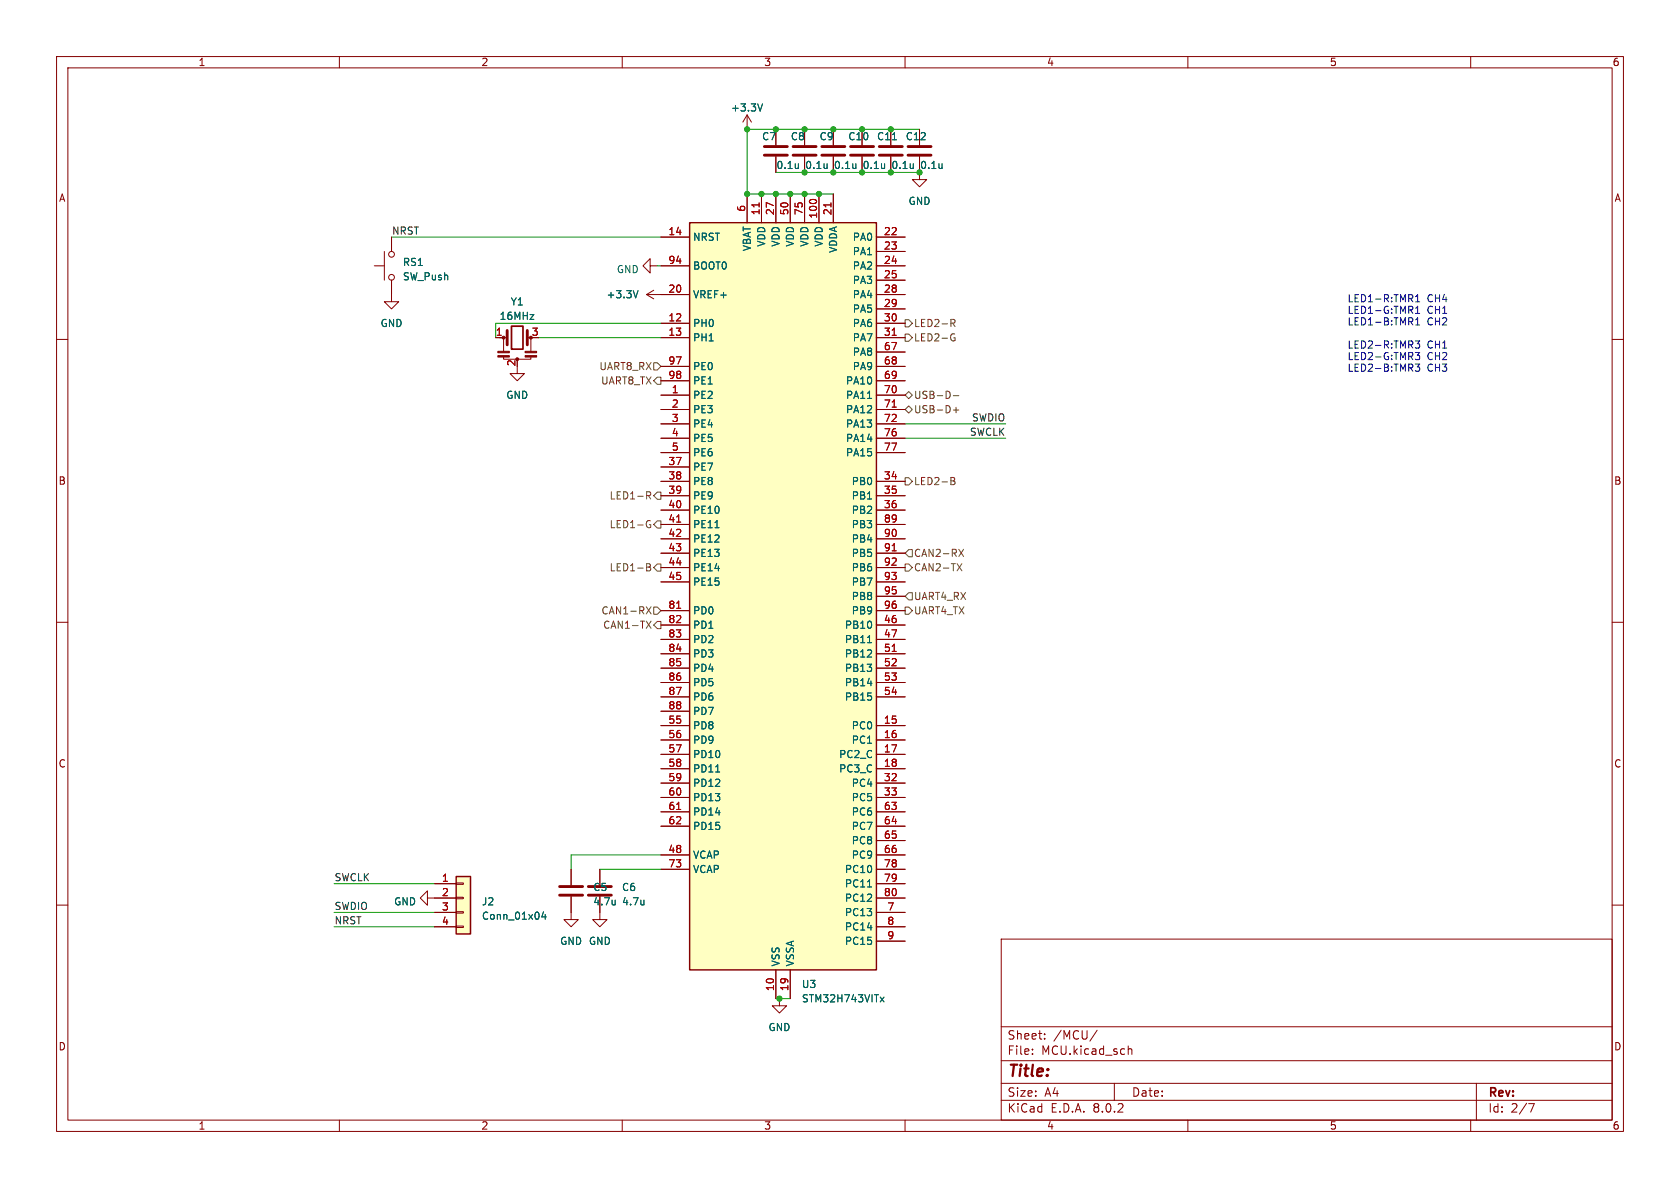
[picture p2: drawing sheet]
<svg xmlns="http://www.w3.org/2000/svg" width="297mm" height="210mm" viewBox="0 0 297 210" stroke-linecap="round" stroke-linejoin="round" font-family="sans-serif">
<g fill="none" stroke="#840000" stroke-width=".18">
<path d="M10 10h277v190h-277zM12 12h273v186h-273zM60 10v2M110 10v2M160 10v2M210 10v2M260 10v2M157.5 22.9v2.8M157.5 27.7v2.8M10 60h2M285 60h2M10 110h2"/>
<path d="M285 110h2M10 160h2M285 160h2M177 166h108v32h-108zM60 198v2M110 198v2M160 198v2M177 194.5h108M177 191.5h108M177 187.5h108M177 181.5h108M182.5 186.3v.1"/>
<path d="M182.5 185.5v.1M184.7 183.6v.1M184.7 182.8v.1M194 182.1l-1.3 2M197 191.5v3M199.5 184.9v1.5M199.5 185.5l.2-.1 .3 .1 .1 .9M210 198v2M260 198v2M261 191.5v6.5M270.2 195.1h1l-.6 1.5"/>
</g>
<path d="M155.4 27.4h4.1M155.4 25.9h4.1" fill="none" stroke="#840000" stroke-width=".51"/>
<path d="M157.8 24.7h.7M161.5 28.9v.9M161.5 29.7h-.1" fill="none" stroke="#006464" stroke-width=".18"/>
<path d="M80.6 154.9h2.6v10.2h-2.6z" fill="#ffffc2"/>
<g fill="none" stroke="#840000" stroke-width=".18">
<path d="M137.2 22.9v2.8M137.2 27.7v2.8M162.6 27.7v4.1h1.2l-1.2 1.2-1.3-1.2h1.3M162.6 22.9v2.8M66.2 47h1.7M67.9 44.5v5M69.2 49.5v3.8h1.3l-1.3 1.3-1.3-1.3h1.3M69.2 41.9v2.6M87.6 59.7h1.9M89 59.7v2.4M93.3 59.7h.7M93.9 59.7v2.5"/>
<path d="M89 63v.5h4.9v-.5M91.4 64.8v1.2h1.3l-1.3 1.3-1.2-1.3h1.2M76.8 156.2h3.8M76.8 158.8h3.8M80.6 158.6h1.3v.3h-1.3zM80.6 156.1h1.3v.2h-1.3zM76.8 161.3h3.8M76.8 163.8h3.8M80.6 163.7h1.3v.3h-1.3zM80.6 161.2h1.3v.2h-1.3z"/>
<circle cx="69.2" cy="45" r=".51"/>
<circle cx="69.2" cy="49" r=".51"/>
</g>
<path d="M80.6 154.9h2.6v10.2h-2.6z" fill="none" stroke="#840000" stroke-width=".25"/>
<path d="M141.1 28.9v.9M141.1 29.7h.1M166.5 28.9v.9M166.5 29.7h.1M96.1 161.2l-.3 .9h.8M96.4 161.7v.8" fill="none" stroke="#006464" stroke-width=".18"/>
<g fill="#840000" stroke="#840000" stroke-width=".18">
<path d="M88 62.9h2v.2h-2z"/>
<path d="M88 62.1h2v.3h-2z"/>
<path d="M92.8 62.9h2.1v.2h-2.1z"/>
<path d="M92.8 62.1h2.1v.3h-2.1z"/>
<circle cx="89" cy="59.7" r=".25"/>
<circle cx="91.4" cy="63.5" r=".25"/>
</g>
<path d="M90.4 57.7h2.1v4h-2.1z" fill="none" stroke="#840000" stroke-width=".3"/>
<path d="M135.1 27.4h4.1M135.1 25.9h4.1M160.5 27.4h4.1M160.5 25.9h4.1M89.7 58.4v2.6M93.2 58.4v2.6" fill="none" stroke="#840000" stroke-width=".51"/>
<path d="M121.9 39.4h33v132.1h-33z" fill="#ffffc2"/>
<path d="M121.9 39.4h33v132.1h-33z" fill="none" stroke="#840000" stroke-width=".25"/>
<g fill="none" stroke="#840000" stroke-width=".18">
<path d="M132.1 20.3v2.6M132.1 34.3v5.1M132.1 20.3l-.8 1.3M132.1 20.3l.7 1.3M134.6 34.3v5.1M137.2 22.9v2.8M137.2 27.7v2.8M137.2 34.3v5.1M139.7 34.3v5.1M142.2 22.9v2.8M142.2 27.7v2.8M142.2 34.3v5.1"/>
<path d="M144.8 34.3v5.1M147.3 22.9v2.8M147.3 27.7v2.8M147.3 34.3v5.1M152.4 22.9v2.8M152.4 27.7v2.8M157.5 22.9v2.8M157.5 27.7v2.8M162.6 22.9v2.8M162.6 27.7v2.8M69.2 41.9v2.6M69.2 49.5v2.6"/>
<path d="M87.6 59.7h1.3M114.3 52.1h7.6M114.3 52.1l1.3 .7M114.9 47v-1.3l-1.2 1.3 1.2 1.3v-1.3h1.3M115.6 51.3l-1.3 .8M116.8 57.2h5.1M116.8 59.7h5.1M116.8 41.9h5.1M116.8 47h5.1M154.9 57.2h5.1M154.9 59.7h5.1M154.9 41.9h5.1"/>
<path d="M154.9 52.1h5.1M154.9 44.5h5.1M154.9 47h5.1M154.9 49.5h5.1M154.9 54.6h5.1M116.8 69.9h5.1M116.8 72.4h5.1M116.8 74.9h5.1M116.8 77.5h5.1M116.8 64.8h5.1M116.8 67.3h5.1M154.9 69.9h5.1"/>
<path d="M154.9 72.4h5.1M154.9 74.9h5.1M154.9 77.5h5.1M154.9 62.2h5.1M154.9 64.8h5.1M154.9 67.3h5.1M116.8 85.1h5.1M116.8 87.6h5.1M116.8 90.2h5.1M116.8 82.6h5.1M116.8 92.7h5.1M116.8 95.3h5.1"/>
<path d="M116.8 97.8h5.1M116.8 80h5.1M154.9 85.1h5.1M154.9 87.6h5.1M154.9 90.2h5.1M154.9 92.7h5.1M154.9 95.3h5.1M154.9 97.8h5.1M154.9 80h5.1M116.8 100.3h5.1M116.8 102.9h5.1M116.8 110.5h5.1"/>
<path d="M116.8 113h5.1M116.8 115.6h5.1M116.8 118.1h5.1M116.8 108h5.1M154.9 100.3h5.1M154.9 102.9h5.1M154.9 110.5h5.1M154.9 113h5.1M154.9 115.6h5.1M154.9 118.1h5.1M154.9 108h5.1M154.9 105.4h5.1"/>
<path d="M116.8 128.3h5.1M116.8 130.8h5.1M116.8 133.4h5.1M116.8 135.9h5.1M116.8 138.4h5.1M116.8 120.7h5.1M116.8 123.2h5.1M116.8 125.7h5.1M154.9 128.3h5.1M154.9 130.8h5.1M154.9 133.4h5.1M154.9 135.9h5.1"/>
<path d="M154.9 138.4h5.1M154.9 120.7h5.1M154.9 123.2h5.1M75.6 158.8v1.2l-1.3-1.2 1.3-1.3v1.3h5M76.8 156.2h3.8M101 158.5v4.1h1.2l-1.2 1.2-1.3-1.2h1.3M101 153.7v2.8M106 158.5v4.1h1.3l-1.3 1.2-1.2-1.2h1.2M106 153.7v2.8M116.8 141h5.1M116.8 151.1h5.1M116.8 143.5h5.1"/>
<path d="M116.8 146.1h5.1M116.8 153.7h5.1M154.9 141h5.1M154.9 151.1h5.1M154.9 143.5h5.1M154.9 146.1h5.1M154.9 148.6h5.1M154.9 153.7h5.1M154.9 156.2h5.1M154.9 158.8h5.1M76.8 161.3h3.8M76.8 163.8h3.8"/>
<path d="M137.2 171.5v5M137.8 176.5v1.3h1.3l-1.3 1.3-1.3-1.3h1.3M139.7 171.5v5M154.9 161.3h5.1M154.9 163.8h5.1M154.9 166.4h5.1"/>
</g>
<path d="M134.2 35.9v.7M146.9 35.9v.7M157.7 59.3h.7M157.7 72h.7M119.6 92.3h.7M157.7 97.4h.7M119.6 107.5h.7M157.7 115.2h.7M119.6 143.1h.7" fill="none" stroke="#a90000" stroke-width=".18"/>
<g fill="none" stroke="#006464" stroke-width=".18">
<path d="M134.8 18.4l-.4 1.2M141.1 28.9v.9M141.1 29.7h.1M146.2 28.9v.9M146.2 29.7h.1M151.3 28.9v.9M151.3 29.7h-.1M156.4 28.9v.9M156.4 29.7h-.1M157.8 24.7h.7M161.5 28.9v.9M161.5 29.7h-.1"/>
<path d="M166.5 28.9v.9M166.5 29.7h.1M112.8 51.4l-.4 1.2M153.4 70.4h.7M126.4 93.3h.7M153.4 113.6h.7M126.5 136.5h.7M108.8 159.1v.9M108.8 159.8l-.1 .1M113.8 159.1v.9M113.8 159.8v.1M153.4 156.8h.7"/>
<path d="M96.1 161.2l-.3 .9h.8M96.4 161.7v.8M155.6 176.3l.7 .8M156.3 176.3l-.7 .8"/>
</g>
<path d="M140.2 27.4h4.1M140.2 25.9h4.1M145.3 27.4h4.1M145.3 25.9h4.1M150.4 27.4h4M150.4 25.9h4M98.9 158.2h4.1M98.9 156.7h4.1M104 158.2h4.1M104 156.7h4.1" fill="none" stroke="#840000" stroke-width=".51"/>
<g fill="none" stroke="#725600" stroke-width=".18">
<path d="M160 56.5h.7l.6 .7-.6 .6h-.7zM160 59.1h.7l.6 .6-.6 .6h-.7zM168.1 56.5h.5l.2 .2-.1 .4h-.6M168.3 59.1h.5M168.4 57.1l.4 .6M168.6 59.7h.2v.4l-.2 .2-.3-.1M115.6 64.1h.6l.6 .7-.6 .6h-.6zM116.2 66.7h.6v1.2h-.6l-.6-.6zM160 69.9l.7-.7 .6 .7-.6 .6zM160.7 71.8l.6 .6-.6 .6-.7-.6zM168.5 72.5h1M168.5 69.9h1"/>
<path d="M169 72v1M114.3 86.9h.5l.2 .3-.1 .3-.6 .1M114.3 99.6l.6 .2 .1 .2-.3 .2M114.5 92.1h.5M114.6 87.6l.4 .6M114.8 92.7h.2v.5l-.2 .1-.3-.1M116.2 87h.6v1.3h-.6l-.6-.7zM116.2 99.7h.6v1.3h-.6l-.6-.7zM116.2 92.1h.6v1.2h-.6l-.6-.6zM160 84.5h.7l.6 .6-.6 .6h-.7zM160 99.7h.7l.6 .6-.6 .7h-.7zM160.7 97.2h.6v1.2h-.6l-.7-.6z"/>
<path d="M168.1 84.4l.6 .1 .1 .3-.3 .2M168.1 85h.4M168.5 85l.3 .2v.3l-.7 .2M169.2 99.6l.8 1.3M169.5 97.1l.8 1.3M170 99.6l-.8 1.3M170.3 97.1l-.8 1.3M114.3 109.8l.8 1.3M114.3 107.3l.8 1.2M114.3 100.2h.4M114.7 100.2l.3 .3v.3l-.7 .1M115.1 109.8l-.8 1.3"/>
<path d="M115.1 107.3l-.8 1.2M115.6 107.3h.6l.6 .7-.6 .6h-.6zM116.2 109.9h.6v1.2h-.6l-.6-.6zM160 107.3h.7l.6 .7-.6 .6h-.7zM160.7 104.8h.6v1.2h-.6l-.7-.6z"/>
</g>
<path d="M250.3 53.4h.7M250.3 52.5l.3-.4v1.3M250.3 54.5l.3-.4v1.3M250.3 56.5l.3-.3v1.2M250.3 55.4h.7M250.3 57.4h.7M250.2 60.3h.8l-.4 .5 .3 .1v.5l-.2 .1h-.4M250.2 62.3h.8l-.4 .5 .3 .1v.6l-.2 .1-.4-.1M250.2 64.4h.8l-.4 .4 .3 .2v.5l-.2 .1-.5-.1" fill="none" stroke="#0000c2" stroke-width=".18"/>
<g fill="none" stroke="#009600" stroke-width=".18">
<path d="M137.2 30.5h25.4M162.6 22.9h-30.5v11.4h15.2M69.2 41.9h47.6M95.2 59.7h21.6M116.2 47h.6M116.8 57.2h-29.2v2.5M160 77.5h17.8M160 74.9h17.8M59.1 156.2h17.7M106 153.7h10.8M116.8 151.1h-15.8v2.6M59.1 163.8h17.7"/>
<path d="M59.1 161.3h17.7M137.2 176.5h2.5"/>
</g>
<g fill="#009600" stroke="#009600" stroke-width=".18">
<circle cx="162.6" cy="30.5" r=".46"/>
<circle cx="157.5" cy="30.5" r=".46"/>
<circle cx="157.5" cy="22.9" r=".46"/>
<circle cx="152.4" cy="22.9" r=".46"/>
<circle cx="147.3" cy="22.9" r=".46"/>
<circle cx="142.2" cy="22.9" r=".46"/>
<circle cx="147.3" cy="30.5" r=".46"/>
<circle cx="144.8" cy="34.3" r=".46"/>
<circle cx="152.4" cy="30.5" r=".46"/>
<circle cx="139.7" cy="34.3" r=".46"/>
<circle cx="137.2" cy="34.3" r=".46"/>
<circle cx="142.2" cy="34.3" r=".46"/>
<circle cx="137.2" cy="22.9" r=".46"/>
<circle cx="132.1" cy="22.9" r=".46"/>
<circle cx="132.1" cy="34.3" r=".46"/>
<circle cx="134.6" cy="34.3" r=".46"/>
<circle cx="142.2" cy="30.5" r=".46"/>
<circle cx="137.8" cy="176.5" r=".46"/>
</g>
<text font-size="2.8" fill="#840000" x="178" y="190.9">Title:</text>
<g font-size="2.1" fill="#840000">
<text x="178" y="184">Sheet:</text>
<text x="186.2" y="184">/MCU/</text>
<text x="178" y="186.7">File:</text>
<text x="184.1" y="186.7">MCU.kicad_sch</text>
<text x="178" y="196.9">KiCad</text>
<text x="178" y="194.1">Size:</text>
<text x="184.7" y="194.1">A4</text>
<text x="185.7" y="196.9">E.D.A.</text>
<text x="193.3" y="196.9">8.0.2</text>
<text x="200" y="194.1">Date:</text>
<text x="263" y="194.3">Rev:</text>
<text x="263" y="196.9">Id:</text>
<text x="267.1" y="196.9">2/7</text>
</g>
<g font-size="1.8" fill="#840000">
<text x="35" y="11.9">1</text>
<text x="85" y="11.9">2</text>
<text x="135" y="11.9">3</text>
<text x="185" y="11.9">4</text>
<text x="235" y="11.9">5</text>
<text x="285" y="11.9">6</text>
<text x="10.3" y="35.9">A</text>
<text x="285.3" y="35.9">A</text>
<text x="10.3" y="85.9">B</text>
<text x="285.3" y="85.9">B</text>
<text x="10.3" y="135.9">C</text>
<text x="285.3" y="135.9">C</text>
<text x="10.3" y="185.9">D</text>
<text x="285.3" y="185.9">D</text>
<text x="35" y="199.9">1</text>
<text x="85" y="199.9">2</text>
<text x="135" y="199.9">3</text>
<text x="185" y="199.9">4</text>
<text x="235" y="199.9">5</text>
<text x="285" y="199.9">6</text>
</g>
<g font-size="1.8" fill="#006464">
<text x="129.1" y="19.9">+3.3V</text>
<text x="134.6" y="25">C7</text>
<text x="139.7" y="25">C8</text>
<text x="144.8" y="25">C9</text>
<text x="149.9" y="25">C10</text>
<text x="154.9" y="25">C11</text>
<text x="160" y="25">C12</text>
<text x="137.2" y="30.1">0.1u</text>
<text x="142.2" y="30.1">0.1u</text>
<text x="147.3" y="30.1">0.1u</text>
<text x="152.4" y="30.1">0.1u</text>
<text x="157.5" y="30.1">0.1u</text>
<text x="162.6" y="30.1">0.1u</text>
<text x="160.5" y="36.4">GND</text>
<text x="71.1" y="47.2">RS1</text>
<text x="122.4" y="42.8">NRST</text>
<text x="122.4" y="47.9">BOOT0</text>
<text x="132.9" y="44.5" transform="rotate(-90 132.9 44.5)">VBAT</text>
<text x="135.5" y="43.7" transform="rotate(-90 135.5 43.7)">VDD</text>
<text x="138" y="43.7" transform="rotate(-90 138 43.7)">VDD</text>
<text x="140.6" y="43.7" transform="rotate(-90 140.6 43.7)">VDD</text>
<text x="143.1" y="43.7" transform="rotate(-90 143.1 43.7)">VDD</text>
<text x="145.6" y="43.7" transform="rotate(-90 145.6 43.7)">VDD</text>
<text x="148.2" y="44.8" transform="rotate(-90 148.2 44.8)">VDDA</text>
<text x="150.7" y="42.8">PA0</text>
<text x="150.7" y="45.3">PA1</text>
<text x="150.7" y="47.9">PA2</text>
<text x="71.1" y="49.8">SW_Push</text>
<text x="107.1" y="52.9">+3.3V</text>
<text x="108.9" y="48.5">GND</text>
<text x="122.4" y="52.9">VREF+</text>
<text x="150.7" y="50.4">PA3</text>
<text x="150.7" y="52.9">PA4</text>
<text x="67.2" y="58">GND</text>
<text x="88.2" y="56.7">16MHz</text>
<text x="90.2" y="54.2">Y1</text>
<text x="122.4" y="58">PH0</text>
<text x="150.7" y="55.5">PA5</text>
<text x="150.7" y="58">PA6</text>
<text x="122.4" y="60.6">PH1</text>
<text x="122.4" y="65.6">PE0</text>
<text x="150.7" y="60.6">PA7</text>
<text x="150.7" y="63.1">PA8</text>
<text x="150.7" y="65.6">PA9</text>
<text x="89.4" y="70.7">GND</text>
<text x="122.4" y="70.7">PE2</text>
<text x="122.4" y="68.2">PE1</text>
<text x="149.5" y="68.2">PA10</text>
<text x="149.5" y="70.7">PA11</text>
<text x="122.4" y="73.3">PE3</text>
<text x="122.4" y="75.8">PE4</text>
<text x="149.5" y="73.3">PA12</text>
<text x="149.5" y="75.8">PA13</text>
<text x="122.4" y="83.4">PE7</text>
<text x="122.4" y="78.3">PE5</text>
<text x="122.4" y="80.9">PE6</text>
<text x="149.5" y="78.3">PA14</text>
<text x="149.5" y="80.9">PA15</text>
<text x="122.4" y="86">PE8</text>
<text x="122.4" y="88.5">PE9</text>
<text x="150.5" y="86">PB0</text>
<text x="150.5" y="88.5">PB1</text>
<text x="122.4" y="91">PE10</text>
<text x="122.4" y="93.6">PE11</text>
<text x="150.5" y="91">PB2</text>
<text x="150.5" y="93.6">PB3</text>
<text x="122.4" y="96.1">PE12</text>
<text x="122.4" y="98.7">PE13</text>
<text x="122.4" y="101.2">PE14</text>
<text x="150.5" y="96.1">PB4</text>
<text x="150.5" y="98.7">PB5</text>
<text x="150.5" y="101.2">PB6</text>
<text x="122.4" y="103.7">PE15</text>
<text x="150.5" y="103.7">PB7</text>
<text x="150.5" y="106.3">PB8</text>
<text x="122.4" y="108.8">PD0</text>
<text x="122.4" y="111.4">PD1</text>
<text x="122.4" y="113.9">PD2</text>
<text x="149.3" y="111.4">PB10</text>
<text x="149.3" y="113.9">PB11</text>
<text x="150.5" y="108.8">PB9</text>
<text x="122.4" y="116.4">PD3</text>
<text x="122.4" y="119">PD4</text>
<text x="149.3" y="116.4">PB12</text>
<text x="149.3" y="119">PB13</text>
<text x="122.4" y="121.5">PD5</text>
<text x="122.4" y="124.1">PD6</text>
<text x="149.3" y="121.5">PB14</text>
<text x="149.3" y="124.1">PB15</text>
<text x="122.4" y="129.1">PD8</text>
<text x="122.4" y="131.7">PD9</text>
<text x="122.4" y="126.6">PD7</text>
<text x="150.5" y="129.1">PC0</text>
<text x="150.5" y="131.7">PC1</text>
<text x="122.4" y="134.2">PD10</text>
<text x="122.4" y="136.8">PD11</text>
<text x="148.2" y="134.2">PC2_C</text>
<text x="148.2" y="136.8">PC3_C</text>
<text x="122.4" y="139.3">PD12</text>
<text x="122.4" y="141.8">PD13</text>
<text x="150.5" y="139.3">PC4</text>
<text x="150.5" y="141.8">PC5</text>
<text x="122.4" y="144.4">PD14</text>
<text x="122.4" y="146.9">PD15</text>
<text x="150.5" y="144.4">PC6</text>
<text x="150.5" y="146.9">PC7</text>
<text x="150.5" y="149.5">PC8</text>
<text x="122.4" y="152">VCAP</text>
<text x="122.4" y="154.5">VCAP</text>
<text x="149.3" y="154.5">PC10</text>
<text x="150.5" y="152">PC9</text>
<text x="69.6" y="160.2">GND</text>
<text x="85.1" y="160.2">J2</text>
<text x="104.8" y="157.7">C5</text>
<text x="104.8" y="160.2">4.7u</text>
<text x="109.9" y="157.7">C6</text>
<text x="109.9" y="160.2">4.7u</text>
<text x="149.3" y="157.1">PC11</text>
<text x="149.3" y="159.6">PC12</text>
<text x="85.1" y="162.8">Conn_01x04</text>
<text x="98.9" y="167.2">GND GND</text>
<text x="149.3" y="162.2">PC13</text>
<text x="149.3" y="164.7">PC14</text>
<text x="149.3" y="167.2">PC15</text>
<text x="138" y="170.9" transform="rotate(-90 138 170.9)">VSS</text>
<text x="140.6" y="170.9" transform="rotate(-90 140.6 170.9)">VSSA</text>
<text x="141.7" y="174.9">U3</text>
<text x="141.7" y="177.4">STM32H743VITx</text>
<text x="135.8" y="182.5">GND</text>
</g>
<g font-size="1.8" fill="#0f0f0f">
<text x="69.2" y="41.6">NRST</text>
<text x="171.4" y="77.1">SWCLK</text>
<text x="171.7" y="74.6">SWDIO</text>
<text x="59.1" y="155.9">SWCLK</text>
<text x="59.1" y="160.9">SWDIO</text>
<text x="59.1" y="163.5">NRST</text>
</g>
<g font-size="1.8" fill="#a90000">
<text x="118.1" y="41.7">14</text>
<text x="131.8" y="37.5" transform="rotate(-90 131.8 37.5)">6</text>
<text x="134.4" y="38.1" transform="rotate(-90 134.4 38.1)">11</text>
<text x="136.9" y="38.1" transform="rotate(-90 136.9 38.1)">27</text>
<text x="139.4" y="38.1" transform="rotate(-90 139.4 38.1)">50</text>
<text x="142" y="38.1" transform="rotate(-90 142 38.1)">75</text>
<text x="144.5" y="38.7" transform="rotate(-90 144.5 38.7)">100</text>
<text x="147.1" y="38.1" transform="rotate(-90 147.1 38.1)">21</text>
<text x="156.2" y="41.7">22</text>
<text x="118.1" y="46.7">94</text>
<text x="156.2" y="44.2">23</text>
<text x="156.2" y="46.7">24</text>
<text x="118.1" y="51.8">20</text>
<text x="156.2" y="49.3">25</text>
<text x="156.2" y="51.8">28</text>
<text x="87.6" y="59.4">1</text>
<text x="93.9" y="59.4">3</text>
<text x="118.1" y="56.9">12</text>
<text x="118.1" y="59.4">13</text>
<text x="156.2" y="54.4">29</text>
<text x="156.2" y="56.9">30</text>
<text x="156.2" y="59.4">31</text>
<text x="91.2" y="64.8" transform="rotate(-90 91.2 64.8)">2</text>
<text x="118.1" y="64.5">97</text>
<text x="156.2" y="62">67</text>
<text x="156.2" y="64.5">68</text>
<text x="118.1" y="67.1">98</text>
<text x="118.7" y="69.6">1</text>
<text x="156.2" y="67.1">69</text>
<text x="156.2" y="69.6">70</text>
<text x="118.7" y="72.1">2</text>
<text x="118.7" y="74.7">3</text>
<text x="118.7" y="77.2">4</text>
<text x="156.2" y="72.1">71</text>
<text x="156.2" y="74.7">72</text>
<text x="156.2" y="77.2">76</text>
<text x="118.1" y="82.3">37</text>
<text x="118.7" y="79.8">5</text>
<text x="156.2" y="79.8">77</text>
<text x="118.1" y="84.8">38</text>
<text x="118.1" y="87.4">39</text>
<text x="118.1" y="89.9">40</text>
<text x="156.2" y="84.8">34</text>
<text x="156.2" y="87.4">35</text>
<text x="156.2" y="89.9">36</text>
<text x="118.1" y="92.5">41</text>
<text x="118.1" y="95">42</text>
<text x="156.2" y="92.5">89</text>
<text x="156.2" y="95">90</text>
<text x="118.1" y="97.5">43</text>
<text x="118.1" y="100.1">44</text>
<text x="156.2" y="97.5">91</text>
<text x="156.2" y="100.1">92</text>
<text x="118.1" y="102.6">45</text>
<text x="118.1" y="107.7">81</text>
<text x="156.2" y="102.6">93</text>
<text x="156.2" y="105.2">95</text>
<text x="156.2" y="107.7">96</text>
<text x="118.1" y="110.2">82</text>
<text x="118.1" y="112.8">83</text>
<text x="156.2" y="110.2">46</text>
<text x="156.2" y="112.8">47</text>
<text x="118.1" y="115.3">84</text>
<text x="118.1" y="117.9">85</text>
<text x="156.2" y="115.3">51</text>
<text x="156.2" y="117.9">52</text>
<text x="118.1" y="120.4">86</text>
<text x="118.1" y="122.9">87</text>
<text x="118.1" y="125.5">88</text>
<text x="156.2" y="120.4">53</text>
<text x="156.2" y="122.9">54</text>
<text x="118.1" y="128">55</text>
<text x="118.1" y="130.6">56</text>
<text x="156.2" y="128">15</text>
<text x="156.2" y="130.6">16</text>
<text x="118.1" y="133.1">57</text>
<text x="118.1" y="135.6">58</text>
<text x="156.2" y="133.1">17</text>
<text x="156.2" y="135.6">18</text>
<text x="118.1" y="138.2">59</text>
<text x="118.1" y="140.7">60</text>
<text x="118.1" y="143.3">61</text>
<text x="156.2" y="138.2">32</text>
<text x="156.2" y="140.7">33</text>
<text x="156.2" y="143.3">63</text>
<text x="118.1" y="145.8">62</text>
<text x="156.2" y="145.8">64</text>
<text x="156.2" y="148.3">65</text>
<text x="78" y="156">1</text>
<text x="118.1" y="150.9">48</text>
<text x="118.1" y="153.4">73</text>
<text x="156.2" y="150.9">66</text>
<text x="156.2" y="153.4">78</text>
<text x="156.2" y="156">79</text>
<text x="78" y="158.5">2</text>
<text x="78" y="161">3</text>
<text x="156.2" y="158.5">80</text>
<text x="156.8" y="161">7</text>
<text x="78" y="163.6">4</text>
<text x="156.8" y="163.6">8</text>
<text x="156.8" y="166.1">9</text>
<text x="136.9" y="175.3" transform="rotate(-90 136.9 175.3)">10</text>
<text x="139.4" y="175.3" transform="rotate(-90 139.4 175.3)">19</text>
</g>
<g font-size="1.8" fill="#0000c2">
<text x="238.1" y="53.5">LED1-R:TMR1</text>
<text x="252.3" y="53.5">CH4</text>
<text x="238.1" y="55.6">LED1-G:TMR1</text>
<text x="238.1" y="57.6">LED1-B:TMR1</text>
<text x="252.3" y="55.6">CH1</text>
<text x="252.3" y="57.6">CH2</text>
<text x="238.1" y="61.7">LED2-R:TMR3</text>
<text x="238.1" y="63.7">LED2-G:TMR3</text>
<text x="238.1" y="65.8">LED2-B:TMR3</text>
<text x="252.3" y="61.7">CH1</text>
<text x="252.3" y="63.7">CH2</text>
<text x="252.3" y="65.8">CH3</text>
</g>
<g font-size="1.8" fill="#725600">
<text x="161.5" y="58">LED2-R</text>
<text x="105.9" y="65.6">UART8_RX</text>
<text x="161.5" y="60.6">LED2-G</text>
<text x="106.2" y="68.2">UART8_TX</text>
<text x="161.5" y="70.7">USB-D-</text>
<text x="161.5" y="73.3">USB-D+</text>
<text x="107.7" y="88.5">LED1-R</text>
<text x="161.5" y="86">LED2-B</text>
<text x="107.7" y="93.6">LED1-G</text>
<text x="107.7" y="101.2">LED1-B</text>
<text x="161.5" y="98.7">CAN2-RX</text>
<text x="161.5" y="101.2">CAN2-TX</text>
<text x="161.5" y="106.3">UART4_RX</text>
<text x="106.2" y="108.8">CAN1-RX</text>
<text x="106.5" y="111.4">CAN1-TX</text>
<text x="161.5" y="108.8">UART4_TX</text>
</g>
</svg>
